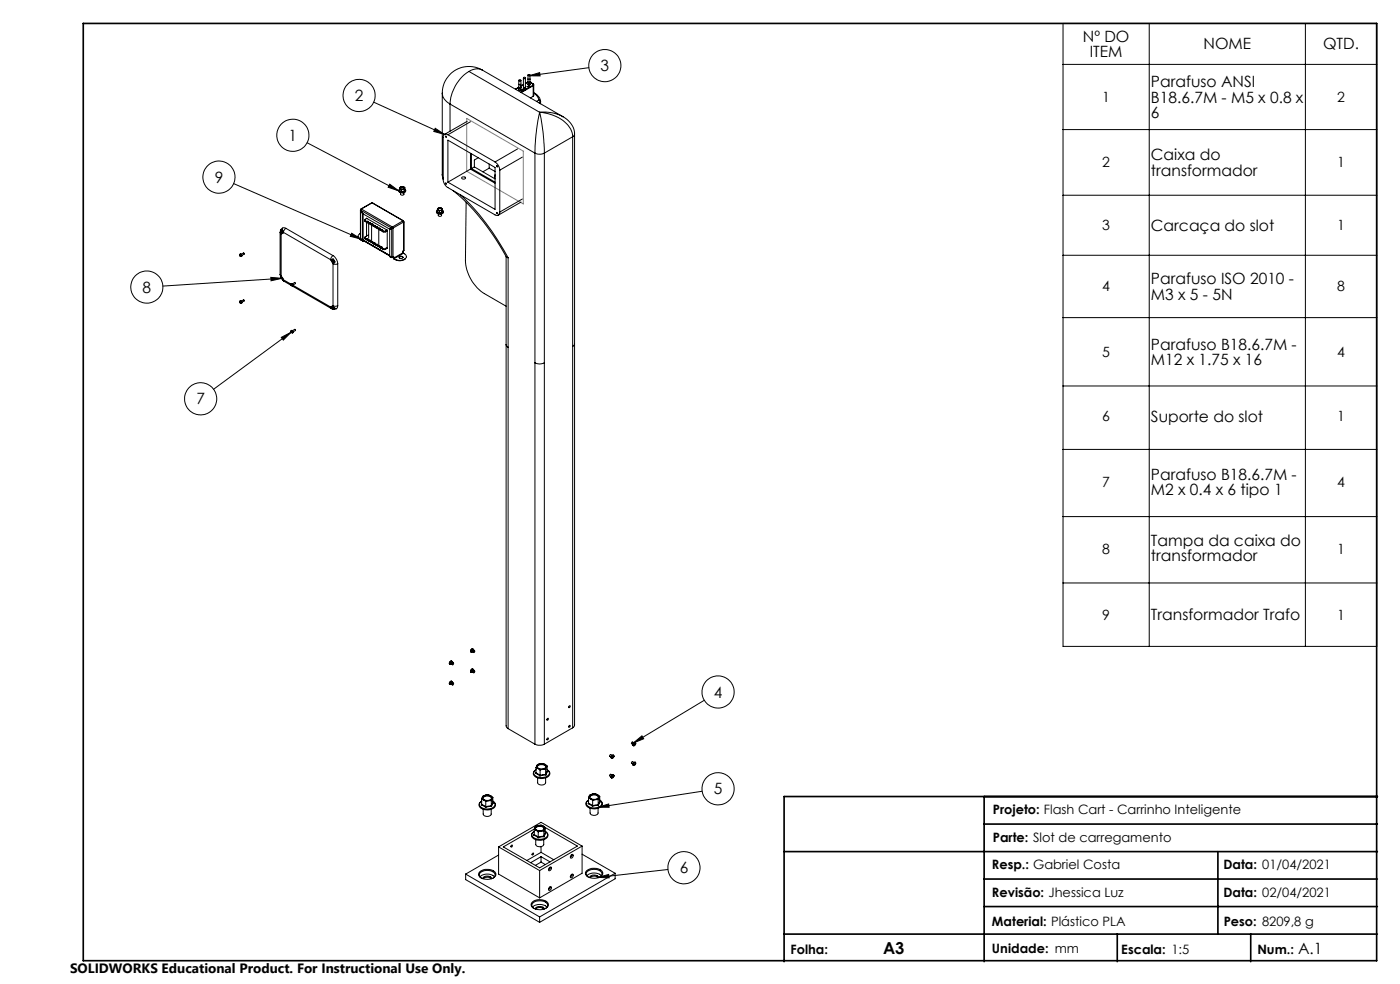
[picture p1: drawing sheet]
<svg xmlns="http://www.w3.org/2000/svg" width="420mm" height="295mm" viewBox="0 0 420 295" stroke-linecap="round" stroke-linejoin="round" font-family="sans-serif">
<g fill="none" stroke="#000" stroke-width=".3">
<path d="M318.9 7h94.1v186.8h-94.1zM318.9 19.3h94.1M344.8 7v186.8M391.6 7v186.8M112.1 30.6l21.3 9.7M130.6 38.5l2.7 1.8-3.2-.9zM132.7 27.9a3.9 3.9 0 0 0 2.3 3.3M132.7 27.9v24.4M135 31.2l25.5 14.7M135 31.2v8.1M140.2 36.4l-6.9 3.9M140.7 21.4a12.4 12.4 0 0 0-5.7 9.8"/>
<path d="M140.7 21.4l21.2 12.3M141.1 36.5l-6.7 3.9M144.7 21a8 8 0 0 0-12 6.9M144.7 21a3.9 3.9 0 0 0-4 .4M144.7 21l24.1 14M154.7 26.7h.1M154.8 26.7l-.1 .1M155.6 26.9l.2 .2 .5-.2M155.6 26.2l.4 .3 .2-.3M155.6 26.1l-.9 .6M155.6 24.1v2.8M155.6 26.2l-.8 .5"/>
<path d="M156.2 25.3v1h-.6M156.3 24.1l-.1 1.2-.2 .1-.4-.2M156.3 26.3v.6M156.4 27.6v.1M156.4 27.6l-.2 .1M156.4 27.7h.1M156.4 27.7v.1M156.6 26.9h.3M156.6 26.9v.1M156.6 27h.1M156.6 26.9l.3 .1v.2M156.9 26.9l.1 .3"/>
<path d="M156.9 26.9l.1 .2M156.9 27.2l-.5 .4M157 23.4l.3-.3 .3 .3M157 26.1l.2 .2 .4-.2M157 23.4l.2 .2 .4-.2M157 25.4l-.8 .4M157 23.4v2.7M157 26.7h.1M157 26.7l.1 .1M157.1 26.8v.1M157.1 26.6l-.1 .1M157.1 26.6l-.2 .1 .2 .2"/>
<path d="M157.1 26.6h.1M157.2 26.7l.4 .2M157.2 26.7l-.1 .1M157.2 26.7v.1M157.2 26.8l-.1 .1M157.2 26.8l.2 .1M157.2 27h.2M157.2 26.9h.2M157.2 26.9v.1M157.2 26.9v.2M157.3 27.1l-.3 .1M157.3 26.4l.5 .1"/>
<path d="M157.3 26.4l.5 .3M157.3 26.5v.1M157.3 26.4v.2M157.4 26.9v.1M157.5 26.6l.3 .1M157.5 26.6v.3M157.5 27l-.6 .2M157.5 26.8l.1 .1M157.6 26.9l-.1 .1M157.6 23.4v2.7M157.7 26.5h-.3l.1 .1M157.7 26.5l.1 .2"/>
<path d="M157.8 26.5l.1 .2M157.8 26.5h.1M157.8 26.7l-.2 .2M157.8 26.7h.1M157.9 26.6v.1M157.9 26.7h-.1M157.9 26.7h.1M158.2 26l.7 .1M158.2 25.9v.1M158.2 25.9l.5 .2M158.3 24.7h.1M158.3 24.7l-.7 .3 .7-.3"/>
<path d="M158.4 25.3l.2 .2 .4-.2M158.4 23.7l.3 .2 .3-.2M158.4 22.5v2.2l.2 .1 .4-.1M158.4 24.6l.3 .3 .4-.2M158.4 24.6l-.1 .1M158.5 25.8l.2 .3M158.6 25.8h.1M158.6 25.7l.3 .4M158.6 25.7l-.1 .1M158.6 25.8l.2 .3M158.6 25.7v.1M158.7 22.7l3.2-.9 .1 1z"/>
<path d="M158.7 26.1h.1M158.9 26.1h.1M158.9 26.1l-1 .6M159 22.4l-.5-.1-.1 .3 .3 .1 .3-.3M159 22.5l-.1 3-.5-.1v-.7M159 24.7h.1M159 24.7l.9 .5M159.1 24.7l.8 .4M159.9 25.2v.3M159.9 25.5v.2M159.9 25.1h.1M159.9 25.5l-1 .6"/>
<path d="M159.9 25.1l.2 .3M159.9 25.7l-3.5 2M159.9 28.9l-.8 .5M159.9 25.7v3.2M160.1 27.8a3.7 3.7 0 0 1 2.1 2.6M160.1 25.4v3.2l-.2 .3M160.1 27.9l1.1 1 .4 1.1M160.1 25.4l-.2 .3M161.6 30l.4 .7M161.6 30l.6 .4M161.6 30l-.7 .4M161.9 33.7a62.8 62.8 0 0 0-1.4 12.2"/>
<path d="M161.9 33.7a56.3 56.3 0 0 1 1.4 12.2M161.9 33.7a10.7 10.7 0 0 1 9.8 6.1l.1 1.2M161.9 33.7a12.2 12.2 0 0 1 6.9 1.3M162 30.7v.3M162 30.7l-.3 .1M162.2 30.4v.1M162.2 30.5l-.2 .2M162.2 30.5v.6M168.8 35a6.2 6.2 0 0 1 3.6 5.2M176.7 20.3l-18 2.4M318.9 38.8h94.1M70.1 55l38.2 16.7"/>
<path d="M92.1 42.8l27.5 14.4M116.9 55.2l2.7 2-3.1-1.1zM119.7 56.9l.2-.1a.6 .6 0 0 0-.1 .7 .6 .6 0 0 0 .8 .2 .66 .66 0 0 0 .8-.1 .66 .66 0 0 0 .1-.8 .63 .63 0 0 1 .1 .8 .63 .63 0 0 1-.8 .2 .78 .78 0 0 1-.8-.1 .78 .78 0 0 1-.3-.8zM119.8 57.2l.6 .4M119.9 57.1l-.1 .1M119.9 56.6l.3 .1M119.9 57.2l.6 .3M119.9 57.2h-.1M119.9 56.6v.6M120 56.3l.2 .4M120 56.3l-.1 .3M120.1 56.4a.74 .74 0 0 1 1.2 0"/>
<path d="M120.2 56.2a.58 .58 0 0 1 .6-.2 .58 .58 0 0 1 .4 .6 .57 .57 0 0 1-.7 .2 .57 .57 0 0 1-.3-.6zM120.2 57.8v.4a.57 .57 0 0 0 .5 .3 .57 .57 0 0 0 .5-.3v-.4M120.2 56.7l.7 .1M120.2 56.7l.3 .2M120.5 56l-.5 .3M120.5 56l.7 .1M120.5 57.5l-.1 .1M120.5 56.9v.6M120.9 56.8h.3M120.9 56.8l-.4 .1M121.2 56.1l.2 .4M121.2 56.1l.3 .2"/>
<path d="M121.2 57.4l-.7 .1M121.2 57.4h.1M121.2 56.8v.6M121.3 57.4l-.9 .2M121.4 56.5l-.5 .3M121.4 56.5l-.2 .3M121.5 56.3l-.1 .2M121.5 56.9l-.3 .5M121.5 56.9v.1M121.5 56.3v.6M121.5 57l-.2 .4M132.7 52.3l.3 1.5"/>
<path d="M132.7 52.3l.3 1.2M133 53.8a2.97 2.97 0 0 0 1.4 2.4l14.1 8.2a.88 .88 0 0 0 1 .1 .88 .88 0 0 0 .4-.9M133.7 40.8l.2 .4zM134.4 40.4a.85 .85 0 0 0-1-.1 .85 .85 0 0 0-.4 .9v12.6M134.4 42l14.1 8.2v12.6l-14.1-8.2zM134.4 40.4l14.1 8.1M135.9 57.1a68.9 68.9 0 0 1 16.2 20.1l.3 .1M138.1 58.4a72.4 72.4 0 0 1 14.3 18.9M138.6 53.2a.55 .55 0 0 1 .6-.2 .55 .55 0 0 1 .4 .6 .56 .56 0 0 1-.7 .1 .56 .56 0 0 1-.3-.5zM141.1 46v4.7M141.1 50.7l7.4 4.2M141.4 50.5l-7 4.1"/>
<path d="M141.4 50.5l7.1 4.1M141.4 46.1v4.4M142.3 50l-1.2 .7M142.3 50l6.2 3.6M143.5 47.3l-1.2 .7v2M146.8 50.4l1.7 1M146.8 49.2v1.2M146.8 50.4l-1.9 1.1M148.5 52.4l-.1 1.2M148.5 48.5a3.2 3.2 0 0 1 1.4 2.5M149.9 51v12.6M155.3 44.6l-6.8 3.9"/>
<path d="M156.7 59.7l-6.8 3.9M156.7 47.1l-6.8 3.9M160.5 45.9a3.3 3.3 0 0 0 2.8 0M160.5 45.9v177.2M163.3 45.9v177.2M171.8 41l-8.5 4.9M171.8 41v177.2M172.4 40.2v177.2l-.6 .8M172.4 40.2l-.6 .8M318.9 58.5h94.1M71.9 76.3a.31 .31 0 0 1 .5 .2 .31 .31 0 0 1-.2 .4zM72 76.6h.1"/>
<path d="M72 76.2a.41 .41 0 0 1 .5 .2 .41 .41 0 0 1-.1 .5l-.1-.6zM72.1 76.6h-.1M72.1 76.6v.1M72.1 76.7h.1M72.1 76.6h.1M72.1 76.5v.1M72.4 76.2l.7-.4 .2 .2v.2l-.7 .4M84 69.7l.3 .4M84 69.7v12.6M84.3 69a.47 .47 0 0 1 .6 .1 .47 .47 0 0 1 0 .5M84.3 69v.9M84.3 69l.1 .6 .5 .3"/>
<path d="M84.3 69.9v.2M84.3 70.1v12.6M84.6 69.1l.2 .4zM84.9 69.6l.2 .1M84.9 69.6l-.1 .4-.5-.1M85.1 69.7l14.1 8.2M85.8 68.4a1.17 1.17 0 0 0-1.3 .1 1.17 1.17 0 0 0-.5 1.2M85.8 68.4l-.6 .8-.1 .5M85.8 68.4l14.1 8.2M99.2 77.9l.2 .1M99.4 78a.59 .59 0 0 1 .9 0 .59 .59 0 0 1-.2 .9h-.2M99.4 78l.5 .9"/>
<path d="M99.7 77.7a.82 .82 0 0 0 .6 1.1M99.9 78.9v.2M99.9 76.6l-.6 .7-.1 .6M99.9 76.6a3.2 3.2 0 0 1 1.4 2.5M99.9 79.1l.5 .1 .9-.1M99.9 78l.3 .1v.3zM99.9 79.1v12.6M101.3 79.1v12.6M105.5 69.9l2.8 1.8-3.2-.9zM107.4 70.8v.2M107.7 71.6l.3 .2M108 70.1a.83 .83 0 0 0-.6 .8 .83 .83 0 0 0 .6 .8"/>
<path d="M108 71.7l.3 .1M108 71.8l.3 .1M108 71.7v.1M108 70v.1M108.1 63l.1 8.6M108.1 70h-.1M108.2 62.8v.4M108.2 71.6l.2 .1M108.2 63.2v8.4M108.2 63.2l.6 1M108.2 62.8h.1M108.3 62.8v.3"/>
<path d="M108.3 71.8h.1M108.3 71.9h.1M108.3 63.1l9.1 5.2M108.3 63.1l.6 1M108.3 63.1l-.1 .1M108.3 71.8v.1M108.3 62.8h.1M108.3 62.8v.1M108.3 71.7l.1 .2M108.4 71.9l.5 .4M108.4 71.9l.4 .3M108.4 71.8h-.1"/>
<path d="M108.4 62.7l-.1 .4M108.4 62.7l-.2 .1M108.4 62.8h-.1M108.4 62.7l9.3 5.4M108.8 72.2l.2 .1M108.8 64.2v8M108.9 72.1l.1 .1M108.9 71.9l8 4.7-8-4.6M108.9 64.1l7.9 4.6M108.9 64.1l-.1 .1M108.9 72.1l-.1 .1M108.9 64.1v8"/>
<path d="M108.9 72.1l8 4.6M109 72.2v.1M109.1 72.2l-.1 .1M109.4 65.9l.2 .5M109.4 71.2l.2 .5M109.6 66.2l.4 .2M109.6 71.4l.4 .3M109.6 66.2v.2M109.6 71.4v.3M109.6 66.4l.4 .3M109.6 71.7l.4 .2M110 66.6v4.2"/>
<path d="M110 65.5l-.5 .3 .1 .4M110 65.5l6.1 3.4M110 65.5h.1M110 66.4v.3M110 71.7v.2M110.1 66.4h.3M110.1 71.6h.3l-.1 .2M110.1 71.9h.2M110.1 66.4h-.1M110.1 71.6l-.1 .1M110.1 66.4v.2M110.1 71.6v.3"/>
<path d="M110.1 66.6l-.1 .1M110.1 71.9h-.1M110.3 66.6h-.2M110.3 66.6l.4 .2M110.3 66.6v.3l.4 .2M110.3 71.8l.4 .2M110.3 71.8v.3l.4 .2M110.4 66.4v.1M110.4 66.5l-.1 .1M110.6 70.4l-1.1 .7 .1 .3M110.6 67v4.3M110.7 66.8v.3"/>
<path d="M110.7 72v.3M110.8 66.8h.3M110.8 67h.3M110.8 72h.3v.3M110.8 66.8h-.1M110.8 66.8v.2M110.8 72v.3M110.8 72h-.1M110.8 67l-.1 .1M110.8 72.3h-.1M111.1 72.3h-.3M111.1 67l.3 .2"/>
<path d="M111.1 67v.3l.4 .2M111.1 72.3v.2l.3 .2M111.1 72.3l.3 .2M111.1 66.8v.2M111.1 67h.1M111.4 67.2l.1 5M111.4 72.5v.2M111.5 67.2h.3M111.5 72.4h.3v.2M111.5 72.7h.3M111.5 67.2h-.1M111.5 67.2v.3"/>
<path d="M111.5 72.4v.3M111.5 72.4l-.1 .1M111.5 72.7h-.1M111.6 60.8l9.4 5.4M111.6 60.8l-3.3 1.9M111.6 60.8l-3.2 1.9M111.6 60.8l9.3 5.4M111.8 67.4l-.3 .1M111.8 67.4l.3 .2M111.8 67.4v.3l.3 .2M111.8 72.6v.3l.3 .2M111.8 72.6l.3 .3"/>
<path d="M111.8 67.2v.2M111.8 67.4h.1M112.1 67.6v.3M112.1 72.9v.2M112.2 67.6h.3M112.2 67.8h.3M112.2 72.8h.3v.2M112.2 67.6h-.1M112.2 67.6v.2M112.2 72.8v.3M112.2 67.8l-.1 .1M112.2 72.8l-.1 .1"/>
<path d="M112.2 73.1h-.1M112.5 73.1h-.3M112.5 67.8l.4 .2M112.5 73.1v.2l.4 .3M112.5 73.1l.4 .2M112.5 67.6v.2M112.5 67.8h.1M112.5 67.6v.5l.4 .2M112.5 73v.1M112.9 68v.3M112.9 73.3v.3M112.9 68h.3"/>
<path d="M112.9 73.2h.3v.3M112.9 68h.1M112.9 73.2v.3M112.9 68.3h.1M112.9 73.2v.1M112.9 73.5v.1M113.2 68.2l-.3 .1M113.2 73.5h-.3M113.2 68.2l.4 .2M113.2 68.2v.3l.4 .2M113.2 73.5v.2l.4 .2M113.2 73.5l.4 .2"/>
<path d="M113.2 68v.2M113.2 68.2h.1M113.6 68.4v.3M113.6 73.7v.2M113.6 68.4h.3M113.6 73.6h.3v.3M113.6 68.4h.1M113.6 68.4v5M113.6 73.6v.3M113.6 73.6v.1M113.6 73.9h.1M113.9 68.7h-.3"/>
<path d="M113.9 73.9h-.3M113.9 68.6l.4 .2M113.9 68.6v.3l.4 .2M113.9 73.9v.3l.4 .2M113.9 73.9l.4 .2M113.9 68.4v.2M113.9 68.6h.1M114.3 68.8h.4M114.3 74.1h.4l-.1 .2M114.3 68.8v.3M114.3 74.1v.3M114.6 69l-.3 .1"/>
<path d="M114.6 74.3l-.3 .1M114.6 69l.3 .3M114.6 69v.3l.3 .2M114.6 74.3v.2l.3 .3M114.6 74.3l.3 .2M114.7 68.8v.2M114.7 69h-.1M114.9 69.3h.7M114.9 69.5h.7M114.9 74.5h.7M114.9 74.8h.7M114.9 69.3v.2"/>
<path d="M114.9 74.5v.3M115.6 69.3l.6-.3v5.5l-.6 .3M115.6 69.3v.2M115.6 74.5v.3M116.2 69.2l-.6 .3M116.2 74.2l-.6 .3M116.9 76.8l.5 .4M116.9 76.8l.5 .3M117.4 77.1l.1 .1M117.4 68.3l-.6 .4M117.4 77.1h.1M117.4 76.9v.2"/>
<path d="M117.5 77.1l.3 .1M117.5 77h.4M117.5 68.5v8.5M117.5 68.3h-.1M117.5 68.5l-.6 .3v8M117.5 77l-.1 .1M117.5 68.3l-.7 .4M117.5 77.1v.1M117.7 77.2h-.2M117.7 77.1h.1M117.7 68.1l-.3 .2M117.7 68.2l.1 .1"/>
<path d="M117.7 68.1l.2 .3M117.7 68.2l-.2 .1M117.7 68.1v.1M117.8 68.3l-.3 .2M117.8 68.3l.1 .1M117.8 68.2v.2M117.8 77.1v.1M117.9 68.4l-.4 .1M117.9 68.4v8.6M117.9 77l.2-.1v.5M117.9 77.1h-.1M118 77.3l.2 .4"/>
<path d="M118 77.3l.1 .1M118 76.9v.4M118 77.1l-.2 .1M118.1 77.4l.1 .1M118.2 77.5l.3 .3M118.2 77.5v.2M118.2 77.7l.3 .1M118.5 77.8a3.1 3.1 0 0 0 2.8 0M118.5 77.8a2.86 2.86 0 0 0 2.8 0M118.5 77.8h.1M119.8 77a.61 .61 0 0 1 .6-.2 .61 .61 0 0 1 .5 .5 .59 .59 0 0 1-.7 .2 .59 .59 0 0 1-.4-.5zM120.8 77l.1 .2"/>
<path d="M120.8 77l-.7-.1-.4 .3M120.8 76.9v.1M120.9 66.2l.2 .3M120.9 66.2l.1 .1M120.9 66.2l-3.2 1.9M120.9 75.7l.1 .2M120.9 75.3v.4M120.9 75.7l-2.8 1.7M120.9 75.3h.1M121 66.3h.1M121 75.4h-.1M121 75.3h-.1"/>
<path d="M121 75.9a.95 .95 0 0 1 .9 .8 .95 .95 0 0 1-.5 1M121 75.9l-2.8 1.6M121.1 66.4v.1M121.1 66.5l-3.2 1.9M121.1 66.5v8.6M121.1 75.1l-.2 .2M121.2 66.5l-.1 8.6M121.3 77.8h.1M121.4 77.7l-.1 .1M121.4 77.7v.1M121.4 77.8h-.1M121.6 77.6l-.2 .2"/>
<path d="M121.9 76.9v.1M131.2 63.6l.6 .3M131.2 63.1a.59 .59 0 0 0-.1 .8 .59 .59 0 0 0 .8 .2 .66 .66 0 0 0 .8-.1 .66 .66 0 0 0 .1-.9 .61 .61 0 0 1 .1 .8 .61 .61 0 0 1-.7 .3 .72 .72 0 0 1-1-.2 .72 .72 0 0 1 0-.9zM131.2 63.5v.1M131.2 62.9l.3 .1M131.2 63.5l.6 .4M131.2 62.9v.6M131.3 62.6l.2 .4M131.3 62.6l-.1 .3M131.4 62.8a.74 .74 0 0 1 1.2 0M131.5 63l.7 .1M131.5 62.5a.66 .66 0 0 1 1.1 .3 .57 .57 0 0 1-.7 .3 .57 .57 0 0 1-.4-.6z"/>
<path d="M131.5 63l.3 .2M131.5 64.1v.5a.57 .57 0 0 0 1 0v-.5M131.8 63.9h.1M131.8 63.2v.7M131.8 62.3l-.5 .3M131.8 62.3l.7 .1M132.2 63.1h.3M132.2 63.1l-.4 .1M132.5 62.4l.1 .4M132.5 62.4l.3 .3M132.5 63.7l-.7 .2M132.5 63.7l.1 .1"/>
<path d="M132.5 63.1v.6M132.6 63.8l-.8 .1M132.6 62.8l-.4 .3M132.6 62.8l-.1 .3M132.8 62.7l-.2 .1M132.8 63.3l-.3 .4M132.8 63.3h.1M132.8 62.7v.6M132.8 63.3l-.2 .5M139.8 60.6l-.2 17.5a12.6 12.6 0 0 0 5.7 9.9l6.5 3.8M151.8 76.9v140.7l.6 .8M152.4 77.3v141.1"/>
<path d="M156.3 60.6l-6.8 3.9M318.9 76.5h94.1M71.9 90.4a.31 .31 0 0 1 .5 .1 .31 .31 0 0 1-.2 .4zM72 90.6h.1M72 90.6l.1 .1M72 90.2a.41 .41 0 0 1 .5 .2 .41 .41 0 0 1-.1 .6l-.1-.6zM72.1 90.6h.1M72.1 90.7v.1M72.1 90.6h-.1M72.1 90.7h.1M72.1 90.6v.1M72.2 90.7l-.1 .1"/>
<path d="M72.4 90.3l.7-.4 .2 .1v.2l-.7 .4M81.2 83.2l3.4 .2-3.3 .8zM84 82.3l.2 .7M84 82.3l.3 .4M84.2 83.2l.6 .7M84.3 82.9l-.1 .3M84.3 82.7l.1 .2M84.4 82.9l.3 .3 .2 .6M84.4 82.9h-.2v.3M84.6 83.4l-35.7 2.4M84.7 83.2l-.2 .1 .1 .2h.3M84.8 83.9l.1 .1"/>
<path d="M84.8 84l.5 .4M84.9 83.8l.2 .1M84.9 83.8l-.1 .1M85.1 83.9l.2 .5M85.1 83.9l2.2 1.3M85.3 84.4l2 1.2M87.3 99.2a.32 .32 0 0 1 .4 .2 .32 .32 0 0 1-.2 .4zM87.3 85.2a.31 .31 0 0 1 .4 .1 .31 .31 0 0 1-.2 .4zM87.3 99.5h.1M87.3 99.5l.1 .1M87.3 85.4l.1 .1M87.3 99.6l-23.2 17.1"/>
<path d="M87.4 99.6h.1M87.4 85.4h.1M87.4 85.4h-.1M87.4 85.5v.1M87.5 99.4v.1M87.5 99.4l-.1 .1M87.5 99.6h-.1M87.5 99.6h.1M87.5 85.6h-.1M87.5 85.6h.1M87.5 85.4l.1 .1M87.5 99.5l-.1 .1"/>
<path d="M87.5 99.5h-.2M87.5 85.4h-.2M87.5 85.4l-.1 .1M87.6 99.6h.1M87.5 99.5v.1M87.5 85.5v.1M87.5 85.5l-.1 .1M87.6 85.5v.1M87.7 99.1l.9-.3 .1 .3-.8 .4M87.7 85.1l.9-.4 .1 .3-.8 .4M87.7 85.8l11.7 6.7M87.8 85.6l-.1-.4-.4-.1a.41 .41 0 0 1 .6 .1 .41 .41 0 0 1-.1 .6"/>
<path d="M87.8 85.6v.2M87.9 99.6l-.2-.5h-.4l.5 .5M87.9 99.6l-.1 .2v-.2M87.9 85.6l11.3 6.4M99.2 92l.2 .2M99.2 92l.2 .5M99.4 92.2l.5 .5M99.7 91.8l.2 .9M99.9 91.9h-.5v.3M99.9 91.9l.1 .1a.36 .36 0 0 1 .4 .4 .36 .36 0 0 1-.5 .3M99.9 91.7l.7 .1 .7-.1M99.9 91.7v.2"/>
<path d="M101.3 91.7a1.15 1.15 0 0 1-.7 1 1.15 1.15 0 0 1-1.2-.2M318.9 95.2h94.1M84.4 101.1l2.9-1.5-2.3 2.4zM151.8 103.3l.2 .5 .4 .3M160.5 108.8a3 3 0 0 0 2.8 0M172.4 103.1l-.6 .8M318.9 115.7h94.1M318.9 134.7h94.1M318.9 154.9h94.1M318.9 174.8h94.1M134.8 198.9l.2 .3M134.8 198.9h.1"/>
<path d="M134.9 198.9l.1 .3 .3-.1M134.9 198.8v.1M134.9 198.8l-.1 .1M135.3 199h.1M135.3 199l.4 .3M135.5 198.2a.5 .5 0 0 0-.5 .1 .5 .5 0 0 0-.1 .5M135.6 198.6h.1M135.6 198.6l-.1-.4h-.3l-.3 .6M135.6 198.4v.1M135.6 198.6l-.3 .2v.2M135.6 198.6a.28 .28 0 0 0-.4 .1 .28 .28 0 0 0 .1 .3M135.6 198.6l.4 .2"/>
<path d="M135.9 198.8l.2 .1-.3 .4-.1-.3zM141.1 195.3l.2 .2M141.1 195.3h.1M141.2 195.3l.5 .1M141.2 195.2v.1M141.2 195.2l-.1 .1M141.6 195.4h.1M141.7 195.4l.4 .2M141.9 194.5a.5 .5 0 0 0-.6 .1 .5 .5 0 0 0-.1 .6M142 194.9h.1M142 194.9v-.2a.44 .44 0 0 0-.6-.1 .44 .44 0 0 0-.2 .6M142 194.8h.1"/>
<path d="M142 194.9l-.4 .2 .1 .3M142 194.9a.28 .28 0 0 0-.4 .1 .28 .28 0 0 0 .1 .4M142 194.9l.4 .2M142.2 195.1l.3 .1-.3 .5-.2-.3zM134.8 205l.2 .2M134.8 205h.1M134.9 205l.1 .2 .3-.1M134.9 204.9v.1M134.9 204.9l-.1 .1M135.3 205.1h.1M135.3 205.1l.4 .3M135.5 204.2a.5 .5 0 0 0-.5 .2 .5 .5 0 0 0-.1 .5"/>
<path d="M135.6 204.6h.1M135.6 204.4a.43 .43 0 0 0-.6-.1 .43 .43 0 0 0-.1 .6M135.6 204.5h.1M135.6 204.6l-.3 .3v.2M135.6 204.6a.3 .3 0 0 0-.4 .1 .3 .3 0 0 0 .1 .4M135.6 204.6l.4 .2M135.6 204.4v.2M135.8 204.9l.3 .1-.2 .4-.2-.1zM141.1 201.3l.2 .2M141.1 201.3h.1M141.2 201.3l.1 .2 .4-.1M141.6 201.4h.1"/>
<path d="M141.7 201.4l.4 .3M141.9 200.6a.51 .51 0 0 0-.6 .2 .51 .51 0 0 0 0 .5h-.1M142 200.9h.1M142 200.9l-.1-.3a.64 .64 0 0 0-.8 .7M142 200.8v.1M142 200.9l-.4 .3 .1 .2M142 200.9a.3 .3 0 0 0-.4 .1 .3 .3 0 0 0 .1 .4M142 200.9l.4 .3M142.2 201.3h.3l-.3 .4h-.2zM152.4 218.4l8.1 4.7M164.2 215.4l.3-.1v.2a.28 .28 0 0 1-.1 .4 .28 .28 0 0 1-.4-.1zM170.7 211.7l.2-.1a.27 .27 0 0 1 .1 .4 .27 .27 0 0 1-.4 0z"/>
<path d="M170.8 217.5h.1a.27 .27 0 0 1 .1 .3 .27 .27 0 0 1-.4 .1zM171.8 218.2l-8.5 4.9M211.3 209.9l-21.3 12.9M144.5 239.6l.6 .2M144.5 239.6v1.6M144.7 239v.4l.4 .4M144.7 239l-.2 .6M144.9 239.3a1.66 1.66 0 0 1 2.6 0M145.1 239.8l1.4 .2M145.1 238.8a1.63 1.63 0 0 1 2.4 .4 1.47 1.47 0 0 1-2.6-.1zM145.1 239.8l.6 .5M145.8 238.4l-1.1 .6"/>
<path d="M145.8 238.4l1.4 .2M145.8 238.4l-.8 .2-.3 .4M145.8 238.4l.8-.1 .6 .3M147.2 238.6l.4 .3v.5M147.2 238.6l.6 .4M147.6 239.4l-.2 .4-.9 .2M147.6 239.4l-.2 .6M147.8 239l-.2 .4M147.8 239v1.6M160.3 231.2l.5-.4a1.1 1.1 0 0 0-.7 1.1 1.1 1.1 0 0 0 1 1 2.88 2.88 0 0 0 3.7-1l-.1-.5-.6-.6a1.26 1.26 0 0 1 .9 1.4 1.26 1.26 0 0 1-1.3 1 2.75 2.75 0 0 1-3.7-1.3zM160.5 223.1a3.3 3.3 0 0 0 2.8 0M160.7 231.9l1.3 .7"/>
<path d="M160.8 230.2l.6 .2M160.8 231.7l1.2 .8M160.8 231.7l-.1 .2M160.8 231.6l-.1 .3M160.8 230.2v1.5M161 229.6v.3l.4 .5M161 229.6l-.2 .6M161.2 229.9a1.66 1.66 0 0 1 2.6 0M161.3 229.5a1.62 1.62 0 0 1 2.5 .3 1.46 1.46 0 0 1-1.3 .8 1.46 1.46 0 0 1-1.3-.9zM161.3 233.2v1.4a1.36 1.36 0 0 0 2.4 0v-1.4M161.4 230.4l1.5 .3M161.4 230.4l.6 .5"/>
<path d="M162 232.5v.1M162 230.9v1.6M162.1 229l-1.1 .6M162.1 229l1.4 .2M162.1 229l-.8 .2-.3 .4M162.9 230.7l-.9 .2M163.5 229.2l.4 .4v.4M163.5 229.2l.6 .5M163.7 230.6l-.8 .1M163.7 232.2l-1.7 .3M163.7 232.2l.1 .1M163.7 230.6v1.6"/>
<path d="M163.8 232.3l-1.8 .3M163.9 230l-1 .7M163.9 230l-.2 .6M164.1 229.7l-.2 .3M164.1 231.2l-.4 1M164.1 231.2l.2 .1M164.1 231.3h.2M164.1 229.7v1.5M164.2 221.3l.3-.1v.2a.28 .28 0 0 1-.1 .4 .28 .28 0 0 1-.4-.1zM164.3 231.3l-.5 1M176.6 239.9a1.22 1.22 0 0 0-.8 1.2 1.22 1.22 0 0 0 1 1.1 2.92 2.92 0 0 0 3.9-1.1l-.2-.7-.6-.5M176.6 239.3l.6 .2"/>
<path d="M176.6 239.9a1.08 1.08 0 0 0-.7 1.2 1.08 1.08 0 0 0 1 .9 2.84 2.84 0 0 0 3.7-1l-.1-.5-.6-.6M176.6 239.3v1.5M176.8 238.7v.4l.4 .4M176.8 238.7l-.2 .6M176.9 239a1.61 1.61 0 0 1 2.6 0M177.2 239.5l1.4 .2M177.2 238.4a1.63 1.63 0 0 1 2.3 .5 1.47 1.47 0 0 1-2.6-.1zM177.2 239.5l.6 .5M177.8 240v1.6M177.8 238.1l-1 .6M177.8 238.1l1.5 .2M177.8 238.1l-.8 .2-.2 .4"/>
<path d="M177.8 238.1l.9-.1 .6 .3M178.6 239.7l-.8 .3M178.6 239.7h.9M179.3 238.3l.3 .3 .1 .5M179.3 238.3l.6 .4M179.5 239.7v1.6M179.7 239.1l-.3 .3-.8 .3M179.7 239.1l-.2 .6M179.9 238.7l-.2 .4M179.9 238.7v1.6M183.1 232.1l.6 .2-.4 .6-.4-.3zM183.3 232.9l.1 .1"/>
<path d="M183.3 233.1l.2 .2M183.3 227l.1 .1M183.3 227.2l.2 .2M183.3 226.9v.2M183.3 232.9h.1M183.3 233.1h.1M183.3 227.2h.1M183.4 233l-.1 .1M183.4 227.1l-.1 .1M183.4 232.9v.1M183.4 227.1h.1M183.6 232.4h.1"/>
<path d="M183.6 226.5h.1M183.6 232.4l-.3 .5M183.6 226.5l-.3 .4M183.7 232.5l.3-.2a.52 .52 0 0 1-.6 .6zM183.7 226.6l.3-.2a.52 .52 0 0 1-.6 .7zM183.7 226.5l-.5-.3-.3 .3 .4 .5M183.7 226.5l-.4 .5M183.7 232.3l-.1 .1M183.7 226.4l-.1 .1M184.1 232.3h-.4l-.4 .6M184.1 226.4h-.4l-.4 .6M184.1 232.6h.1"/>
<path d="M184.1 226.7h.1M184.2 232.6l-.8 .5M184.2 232.6a.46 .46 0 0 1-.2 .6 .46 .46 0 0 1-.6-.1M184.2 226.7l-.8 .5M184.2 226.7a.46 .46 0 0 1-.2 .6 .46 .46 0 0 1-.6-.1M189.5 228.4l.7 .2-.3 .5-.5-.3zM189.9 229.1v.1M189.9 229.3l.2 .2M189.9 223.2v.1M189.9 223.4l.2 .2M189.9 229.3h.1M189.9 223.4h.1"/>
<path d="M190 229.2h-.1M190 223.3h-.1M190 222.8l2.6-2.2 .5 .9zM190.1 228.6h.1M190.1 228.6l-.2 .7M190.1 222.7l-.2 .7M190.1 222.7h.1M190.2 228.7l.3-.2a.36 .36 0 0 1 .1 .5 .36 .36 0 0 1-.5 .1zM190.2 222.7l-.5-.3-.2 .2-.1 .3 .5 .3M190.2 222.7l-.3 .2v.3M190.2 222.8l.3-.2a.36 .36 0 0 1 .1 .5 .36 .36 0 0 1-.5 .1zM190.3 228.5l-.2 .1"/>
<path d="M190.3 222.6l-.2 .1M190.6 228.5l-.5 .1-.2 .5M190.6 228.5h.1M190.6 222.6a.55 .55 0 0 0-.7 .6M190.7 228.8v.1M190.7 222.9v.1M190.7 228.9l-.8 .4M190.7 228.9a.46 .46 0 0 1-.2 .5 .46 .46 0 0 1-.6-.1M190.7 223l-.8 .4M190.7 223a.46 .46 0 0 1-.2 .5 .46 .46 0 0 1-.6-.1M210.6 237.2l-31.2 4.8M144.4 241.3l1.3 .7"/>
<path d="M144.5 240.2a1.22 1.22 0 0 0-.8 1.3 1.22 1.22 0 0 0 1 1 2.92 2.92 0 0 0 3.9-1.1l-.2-.7-.6-.5M144.5 241.2l1.2 .7M144.5 241.2l-.1 .1M144.5 240.2a1.08 1.08 0 0 0-.7 1.2 1.08 1.08 0 0 0 1 .9 2.84 2.84 0 0 0 3.7-1l-.1-.5-.6-.6M144.5 241l-.1 .3M145 242.6v1.5a1.36 1.36 0 0 0 2.4 0v-1.5M145.7 241.9v.1M145.7 240.3v1.6M146.5 240l-.8 .3M146.5 240h.9M147.4 241.6l-1.7 .3M147.4 241.6l.1 .2"/>
<path d="M147.4 240v1.6M147.5 241.8l-1.8 .2M147.8 240.6l-.4 1M147.8 240.6l.2 .1M147.8 240.7h.2M148 240.7l-.5 1.1M149.6 256.3l-9.9 5.8M149.6 253.9v8.2l12.3 7.1M149.6 253.9l12.3 7.1M153.4 253.4h.3a.3 .3 0 0 1 0 .4 .3 .3 0 0 1-.5 0zM159.7 255.9l.2-.2 .2 .2a.29 .29 0 0 1-.1 .4 .29 .29 0 0 1-.4-.1zM159.7 249.7l.6-.4a1.09 1.09 0 0 0-.7 1.2 1.09 1.09 0 0 0 1 .9 2.87 2.87 0 0 0 3.7-1l-.1-.5-.5-.6a1.25 1.25 0 0 1 .7 1.4 1.25 1.25 0 0 1-1.2 1 2.9 2.9 0 0 1-3.7-1v-.5z"/>
<path d="M160.1 250.4l1.3 .7M160.3 248.7l.6 .2M160.3 250.3l1.2 .7M160.3 250.3l-.2 .1M160.3 250.1l-.2 .3M160.3 248.7v1.6M160.5 248.1v.4l.4 .4M160.5 248.1l-.2 .6M160.6 248.4a1.61 1.61 0 0 1 2.6 0M160.7 251.7v1.5a1.4 1.4 0 0 0 2.4 0v-1.5M160.8 247.9a1.67 1.67 0 0 1 2.4 .4 1.45 1.45 0 0 1-1.3 .8 1.45 1.45 0 0 1-1.3-.9zM160.9 248.9l1.4 .2"/>
<path d="M160.9 248.9l.6 .5M161.5 251l-.1 .1M161.5 249.4v1.6M161.5 247.5l-1 .6M161.5 247.5l1.5 .2M161.5 247.5l-.8 .2-.2 .4M161.5 247.5l.9-.1 .6 .3M162.3 249.1l-.8 .3M162.3 249.1h.9M162.3 247.4l.4 .2M162.3 247.4h-.1M162.3 255.5l3.8 2.2"/>
<path d="M162.3 255.5l-4.2 2.5M162.3 256.8l2.7 1.6M162.3 256.8l-3.1 1.8M162.3 247.4h.1M162.3 253.8v1.7M162.3 256.8v1.7M162.3 258.5l-1.7 .9M162.3 258.5l1.3 .7M163 247.7l.4 .4v.4M163 247.7l.6 .5M163.2 250.7l-1.7 .3M163.2 250.7v.2"/>
<path d="M163.2 249.1v1.6M163.2 250.9l-1.8 .2M163.3 247.9l9.9 5.8-11.3 6.5-10.9-6.3 9.3-5.4M163.4 248.5l-.3 .4-.8 .2M163.4 248.5l-.2 .6M163.6 248.2l-.2 .3M163.6 249.7l-.4 1M163.6 249.7l.1 .1M163.6 248.2v1.5M163.7 249.8l-.5 1.1M171.3 256.4l.3-.2a.55 .55 0 0 1 .3 .7 .55 .55 0 0 1-.8 .2zM171.4 256.3a.31 .31 0 0 1 .1 .4 .31 .31 0 0 1-.4 .1"/>
<path d="M174.6 256.1l9.9 5.7M174.6 253.7v8.1l-12.7 7.4M174.6 253.7l-12.7 7.3M174.6 253.7l-12.3-7.2-12.7 7.4M176.5 241l1.3 .7M176.6 240.8l1.2 .8M176.6 240.8l-.1 .2M176.6 240.7l-.1 .3M177 242.3v1.4a1.36 1.36 0 0 0 2.4 0v-1.4M177.8 241.6v.1M179.4 242l3.2-1 .1 1zM179.5 241.3l-1.7 .3"/>
<path d="M179.5 241.3v.1M179.5 241.4l-1.7 .3M179.9 240.3l-.4 1M179.9 240.3l.1 .1M179.9 240.4h.1M180 240.4l-.5 1M139.7 262.1l22.2 12.8M139.7 262.1v1.6l22.2 12.8M143.9 261.3a3.4 3.4 0 0 1 4.9 .6 2.47 2.47 0 0 1-3.4 1.7 1.44 1.44 0 0 1-1.5-.6 1.44 1.44 0 0 1 0-1.7zM144 262.9a3.3 3.3 0 0 1 4.3 0M144.4 263.2a1.08 1.08 0 0 1-.6-1.1 1.08 1.08 0 0 1 1-.9 2.78 2.78 0 0 1 3.7 1l-.1 .5-.5 .5M144.8 263.4a1.56 1.56 0 0 1 2.7 0"/>
<path d="M144.9 263.5a1.87 1.87 0 0 1 2.5 0M159.7 270.4a3.6 3.6 0 0 1 4.7 .4 1.69 1.69 0 0 1-1.9 1.9 2.56 2.56 0 0 1-3.2-1.5zM159.7 272a3.3 3.3 0 0 1 4.4 0M160.2 272.3a1.08 1.08 0 0 1-.6-1.2 1.08 1.08 0 0 1 .9-.8 2.9 2.9 0 0 1 3.8 1l-.2 .7-.4 .3M160.6 272.5a1.53 1.53 0 0 1 2.7 0M160.7 272.6a1.76 1.76 0 0 1 2.5 0M161.9 261v8.2M161.9 274.9v1.6M164.8 266.1l.3-.3a.55 .55 0 0 1 .2 .8 .55 .55 0 0 1-.7 .2zM164.8 260.2l.3-.3a.55 .55 0 0 1 .2 .8 .55 .55 0 0 1-.7 .2zM164.9 260.1a.31 .31 0 0 1 .1 .4 .31 .31 0 0 1-.4 .1M164.9 266a.31 .31 0 0 1 .1 .4 .31 .31 0 0 1-.4 .1"/>
<path d="M171.3 262.3l.3-.2a.55 .55 0 0 1 .3 .7 .55 .55 0 0 1-.8 .2zM171.4 262.2a.31 .31 0 0 1 .1 .4 .31 .31 0 0 1-.4 .1M176 261a3.4 3.4 0 0 1 4.8 .6 2.47 2.47 0 0 1-3.3 1.6 1.44 1.44 0 0 1-1.5-.6 1.44 1.44 0 0 1 0-1.6zM176.1 262.5a3.3 3.3 0 0 1 4.3 0M176.5 262.9a1.08 1.08 0 0 1-.6-1.2 1.08 1.08 0 0 1 1-.8 2.78 2.78 0 0 1 3.7 1l-.1 .4-.5 .6M176.9 263.1a1.56 1.56 0 0 1 2.7 0M177 263.1a1.87 1.87 0 0 1 2.5 0M179.4 263l3.2-.8 .1 1zM184.5 261.8l-22.6 13.1M184.5 261.8v1.7l-22.6 13M200.4 260.7l-21 2.3"/>
<circle cx="181.4" cy="19.7" r="4.8"/>
<circle cx="107.7" cy="28.6" r="4.8"/>
<circle cx="156" cy="24.1" r=".25"/>
<circle cx="65.7" cy="53.1" r="4.8"/>
<circle cx="87.8" cy="40.6" r="4.8"/>
<circle cx="133.8" cy="55.1" r=".21"/>
<circle cx="149.1" cy="49.9" r=".21"/>
<circle cx="149.1" cy="63.9" r=".2"/>
<circle cx="44.1" cy="86.1" r="4.8"/>
<circle cx="100.1" cy="92.2" r=".2"/>
<circle cx="60.2" cy="119.6" r="4.8"/>
<circle cx="215.4" cy="207.5" r="4.8"/>
<circle cx="215.4" cy="236.5" r="4.8"/>
<circle cx="205.2" cy="260.2" r="4.8"/>
</g>
<path d="M25 7h388v281h-388zM295.2 238.8v49.5M413.2 238.8h-178v49.5M235.2 255.3h178M295.2 247.1h118M365.4 255.3v24.7M295.2 263.5h118M295.2 271.8h118M235.2 280h178M335.2 280v8.3M375.2 280v8.3" fill="none" stroke="#000" stroke-width=".5"/>
<path d="M140 35.5l17 9.8v15.8l-17-9.8z" fill="none" stroke="#808080" stroke-width=".3"/>
<path d="M116.9 55.2l2.7 2-3.1-1.1zM130.6 38.5l2.8 1.8-3.3-.9zM158.7 22.7l3.2-.9 .1 1zM179.4 263l3.2-.8 .1 1zM84.4 101.1l2.9-1.5-2.3 2.4zM81.2 83.2l3.4 .2-3.3 .8zM105.5 69.9l2.8 1.8-3.2-.9zM190 222.8l2.6-2.2 .5 .9zM179.4 242l3.2-1 .1 1z" fill="#000"/>
<text font-size="4.9" x="264.9" y="285.9">A3</text>
<g font-size="4.7">
<text x="324.9" y="12.6">Nº DO</text>
<text x="326.9" y="17.1">ITEM</text>
<text x="361.1" y="14.8">NOME</text>
<text x="396.9" y="14.8">QTD.</text>
<text x="180.2" y="21.3">3</text>
<text x="345.3" y="26.2">Parafuso ANSI</text>
<text x="106.5" y="30.3">2</text>
<text x="345.3" y="30.7">B18.6.7M - M5 x 0.8 x</text>
<text x="345.3" y="35.3">6</text>
<text x="86.6" y="42.2">1</text>
<text x="345.3" y="48.1">Caixa do</text>
<text x="345.3" y="52.6">transformador</text>
<text x="64.4" y="54.8">9</text>
<text x="345.3" y="69.2">Carcaça do slot</text>
<text x="42.8" y="87.7">8</text>
<text x="345.3" y="85.3">Parafuso ISO 2010 -</text>
<text x="345.3" y="89.8">M3 x 5 - 5N</text>
<text x="345.3" y="104.9">Parafuso B18.6.7M -</text>
<text x="345.3" y="109.4">M12 x 1.75 x 16</text>
<text x="58.9" y="121.2">7</text>
<text x="345.3" y="126.5">Suporte do slot</text>
<text x="345.3" y="143.8">Parafuso B18.6.7M -</text>
<text x="345.3" y="148.3">M2 x 0.4 x 6 tipo 1</text>
<text x="345.3" y="163.8">Tampa da caixa do</text>
<text x="345.3" y="168.3">transformador</text>
<text x="345.3" y="185.9">Transformador Trafo</text>
<text x="214.1" y="209.1">4</text>
<text x="214.1" y="238.2">5</text>
<text x="203.9" y="261.8">6</text>
<text x="389.4" y="286.1">A.1</text>
</g>
<g font-size="4.2">
<text x="330.7" y="30.6">1</text>
<text x="401.2" y="30.6">2</text>
<text x="330.7" y="50.2">2</text>
<text x="401.2" y="50.2">1</text>
<text x="330.7" y="69">3</text>
<text x="401.2" y="69">1</text>
<text x="330.7" y="87.4">4</text>
<text x="401.2" y="87.4">8</text>
<text x="330.7" y="107">5</text>
<text x="401.2" y="107">4</text>
<text x="330.7" y="126.4">6</text>
<text x="401.2" y="126.4">1</text>
<text x="330.7" y="145.9">7</text>
<text x="401.2" y="145.9">4</text>
<text x="330.7" y="165.9">8</text>
<text x="401.2" y="165.9">1</text>
<text x="330.7" y="185.8">9</text>
<text x="401.2" y="185.8">1</text>
</g>
<text font-size="4.1" x="21" y="291.7">SOLIDWORKS Educational Product. For Instructional Use Only.</text>
<g font-size="3.9">
<text x="297.8" y="243.9">Projeto: Flash Cart - Carrinho Inteligente</text>
<text x="297.8" y="252.5">Parte: Slot de carregamento</text>
<text x="297.6" y="260.4">Resp.: Gabriel Costa</text>
<text x="367" y="260.6">Data: 01/04/2021</text>
<text x="297.6" y="269">Revisão: Jhessica Luz</text>
<text x="367" y="269">Data: 02/04/2021</text>
<text x="297.6" y="277.5">Material: Plástico PLA</text>
<text x="367.1" y="277.6">Peso: 8209,8 g</text>
<text x="237.2" y="285.9">Folha:</text>
<text x="297.6" y="285.7">Unidade: mm</text>
<text x="336.4" y="285.9">Escala: 1:5</text>
<text x="377.2" y="285.9">Num.:</text>
</g>
</svg>
